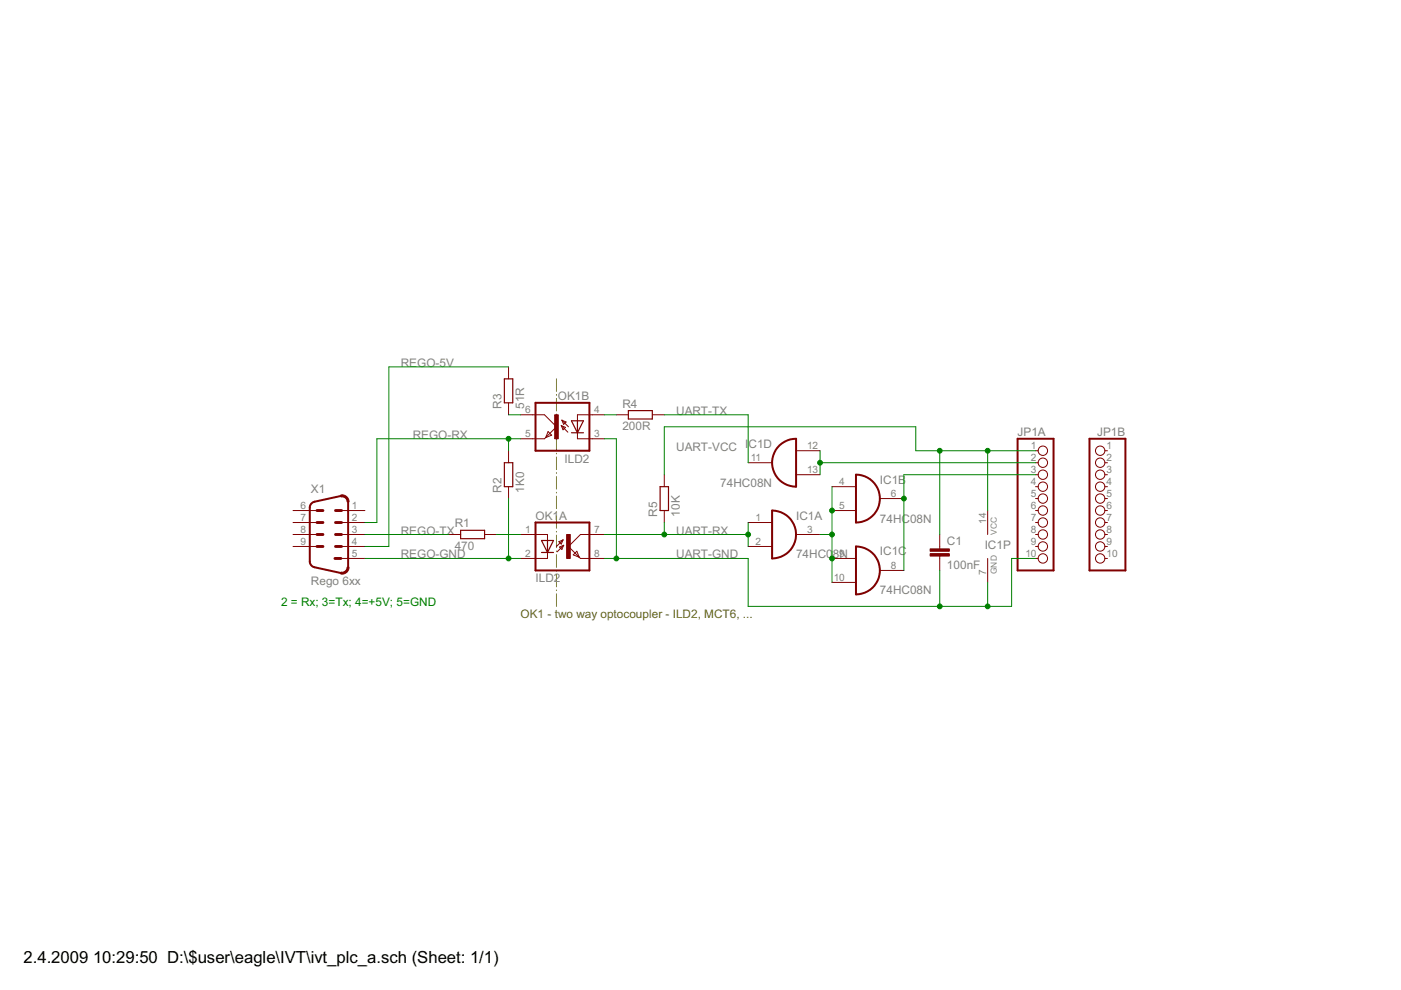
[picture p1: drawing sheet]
<svg xmlns="http://www.w3.org/2000/svg" width="297mm" height="210mm" viewBox="0 0 297 210" stroke-linecap="round" stroke-linejoin="round" font-family="sans-serif">
<g fill="#808000" stroke="#808000" stroke-width=".21">
<path d="M118 80.3v2.7z"/>
<path d="M118 83.7v.1z"/>
<path d="M118 84.5v2.6z"/>
<path d="M118 87.8v.1z"/>
<path d="M118 88.6v2.7z"/>
<path d="M118 91.9v.2z"/>
<path d="M118 92.8v2.6z"/>
<path d="M118 96.1v.1z"/>
<path d="M118 96.9v2.6z"/>
<path d="M118 100.2v.2z"/>
<path d="M118 101v2.7z"/>
<path d="M118 104.4v.1z"/>
<path d="M118 105.2v2.6z"/>
<path d="M118 108.5v.1z"/>
<path d="M118 109.3v2.7z"/>
<path d="M118 112.7v.1z"/>
<path d="M118 113.5v2.6z"/>
<path d="M118 116.8v.1z"/>
<path d="M118 117.6v2.7z"/>
<path d="M118 120.9v.2z"/>
<path d="M118 121.8v2.6z"/>
<path d="M118 125.1v.1z"/>
<path d="M118 125.9v2.7z"/>
</g>
<g fill="#800000" stroke="#800000" stroke-width=".21">
<path d="M72.3 108.2h5.1z"/>
<path d="M62.1 108.2h5.1z"/>
<path d="M72.3 110.8h5.1z"/>
<path d="M62.1 110.8h5.1z"/>
<path d="M72.3 113.3h5.1z"/>
<path d="M62.1 113.3h5.1z"/>
<path d="M72.3 115.9h5.1z"/>
<path d="M62.1 115.9h5.1z"/>
<path d="M72.3 118.4h5.1z"/>
<path d="M110.4 113.3h2.5z"/>
<path d="M110.4 118.4h2.5z"/>
<path d="M125.6 118.4h2.5z"/>
<path d="M125.6 113.3h2.5z"/>
<path d="M119.5 115.6l-1.4 1.4z"/>
<path d="M118.6 116l.9-.4z"/>
<path d="M118.6 116l.5 .5z"/>
<path d="M119.5 115.6l-.4 .9z"/>
<path d="M118.5 114.9l.9-.4z"/>
<path d="M118.5 114.9l.5 .5z"/>
<path d="M119.4 114.5l-.4 .9z"/>
<path d="M118 115.9l1.4-1.4z"/>
<path d="M116.1 113.3v1.3z"/>
<path d="M116.1 117.1v1.3z"/>
<path d="M112.9 113.3h3.2z"/>
<path d="M112.9 118.4h3.2z"/>
<path d="M123.1 113.3l-2.6 2.6z"/>
<path d="M120.5 115.9l2.3 2.3z"/>
<path d="M123.1 118.4h2.5z"/>
<path d="M123.1 113.3h2.5z"/>
<path d="M122.3 116.9l.5 1.3z"/>
<path d="M122.8 118.2l.3 .2z"/>
<path d="M121.5 117.6l1.3 .6z"/>
<path d="M121.5 117.6l.8-.7z"/>
<path d="M125.6 87.9h2.5z"/>
<path d="M125.6 93h2.5z"/>
<path d="M110.4 93h2.5z"/>
<path d="M110.4 87.9h2.5z"/>
<path d="M119 90.2l1.4 1.4z"/>
<path d="M119 90.2l.9 .4z"/>
<path d="M119.9 90.6l-.5 .5z"/>
<path d="M119 90.2l.4 .9z"/>
<path d="M119.1 89.1l.9 .4z"/>
<path d="M119.5 90l.5-.5z"/>
<path d="M119.1 89.1l.4 .9z"/>
<path d="M119.1 89.1l1.4 1.4z"/>
<path d="M122.4 87.9v1.3z"/>
<path d="M122.4 91.8v1.2z"/>
<path d="M122.4 87.9h3.2z"/>
<path d="M122.4 93h3.2z"/>
<path d="M115.4 87.9l2.6 2.6z"/>
<path d="M118 90.5l-2.3 2.3z"/>
<path d="M112.9 93h2.5z"/>
<path d="M112.9 87.9h2.5z"/>
<path d="M116.2 91.5l-.5 1.3z"/>
<path d="M115.7 92.8l-.3 .2z"/>
<path d="M115.7 92.8l1.3-.5z"/>
<path d="M116.2 91.5l.8 .8z"/>
<path d="M102.7 113.3h2.6z"/>
<path d="M95.1 113.3h2.6z"/>
<path d="M107.8 95.6v2.5z"/>
<path d="M107.8 103.2v2.5z"/>
<path d="M107.8 77.8v2.5z"/>
<path d="M107.8 85.4v2.5z"/>
<path d="M138.3 87.9h2.5z"/>
<path d="M130.7 87.9h2.5z"/>
<path d="M140.8 100.6v2.6z"/>
<path d="M140.8 108.2v2.6z"/>
<path d="M219.6 95.6h.5z"/>
<path d="M219.6 98.1h.5z"/>
<path d="M219.6 100.6h.5z"/>
<path d="M219.6 103.2h.5z"/>
<path d="M219.6 105.7h.5z"/>
<path d="M219.6 108.2h.5z"/>
<path d="M219.6 110.8h.5z"/>
<path d="M219.6 113.3h.5z"/>
<path d="M219.6 115.9h.5z"/>
<path d="M219.6 118.4h.5z"/>
<path d="M158.6 110.8h5.1z"/>
<path d="M158.6 115.9h5.1z"/>
<path d="M168.8 113.3h5.1z"/>
<path d="M176.4 103.2h5.1z"/>
<path d="M176.4 108.2h5.1z"/>
<path d="M186.6 105.7h5z"/>
<path d="M176.4 118.4h5.1z"/>
<path d="M176.4 123.5h5.1z"/>
<path d="M186.6 120.9h5z"/>
<path d="M168.8 95.6h5.1z"/>
<path d="M168.8 100.6h5.1z"/>
<path d="M158.6 98.1h5.1z"/>
<path d="M209.4 118.4v5.1z"/>
<path d="M209.4 108.2v5.1z"/>
<path d="M234.3 95.6h.5z"/>
<path d="M234.3 98.1h.5z"/>
<path d="M234.3 100.6h.5z"/>
<path d="M234.3 103.2h.5z"/>
<path d="M234.3 105.7h.5z"/>
<path d="M234.3 108.2h.5z"/>
<path d="M234.3 110.8h.5z"/>
<path d="M234.3 113.3h.5z"/>
<path d="M234.3 115.9h.5z"/>
<path d="M234.3 118.4h.5z"/>
<path d="M199.2 113.3v2.6z"/>
<path d="M199.2 118.4v2.5z"/>
<path d="M199.2 115.9v.5z"/>
<path d="M199.2 117.9v.5z"/>
<path d="M72.3 121.3l.8-.1 .4-.4 .1-.6h.4a1.44 1.44 0 0 1-1.8 1.5z" fill-rule="evenodd"/>
<path d="M72.2 105a1.46 1.46 0 0 1 1.8 1.4h-.4l-.1-.5-.4-.4-.8-.1z" fill-rule="evenodd"/>
</g>
<g fill="#800000" stroke="#800000" stroke-width=".61">
<path d="M67.2 108.2h1.3z"/>
<path d="M67.2 110.8h1.3z"/>
<path d="M71.1 108.2h1.3z"/>
<path d="M71.1 110.8h1.3z"/>
<path d="M67.2 113.3h1.3z"/>
<path d="M67.2 115.9h1.3z"/>
<path d="M71.1 113.3h1.3z"/>
<path d="M71.1 115.9h1.3z"/>
<path d="M71 118.4h1.3z"/>
</g>
<g fill="#800000" stroke="#800000" stroke-width=".42">
<path d="M66.7 120.3l5.6 1.2z"/>
<path d="M65.7 107.6v11.4z"/>
<path d="M73.8 106.4v13.8z"/>
<path d="M66.7 106.4l5.6-1.2z"/>
<path d="M113.5 110.8h11.5z"/>
<path d="M113.5 120.9h11.5z"/>
<path d="M113.5 110.8v10.1z"/>
<path d="M125 110.8v10.1z"/>
<path d="M113.5 85.4h11.5z"/>
<path d="M113.5 95.6h11.5z"/>
<path d="M125 85.4v10.2z"/>
<path d="M113.5 85.4v10.2z"/>
<path d="M215.8 120.9h7.6z"/>
<path d="M223.4 93v27.9z"/>
<path d="M215.8 93h7.6z"/>
<path d="M215.8 93v27.9z"/>
<path d="M163.7 108.2v10.2z"/>
<path d="M181.5 100.6v10.2z"/>
<path d="M181.5 115.9v10.1z"/>
<path d="M168.8 93v10.2z"/>
<path d="M231 120.9h7.6z"/>
<path d="M231 93v27.9z"/>
<path d="M231 93h7.6z"/>
<path d="M238.6 93v27.9z"/>
</g>
<path d="M168.8 93a5.1 5.1 0 0 0-5.1 5.1 5.1 5.1 0 0 0 5.1 5.1M65.7 119l.3 .8 .7 .5M66.7 106.4l-.7 .4-.3 .8M163.7 108.2a5.1 5.1 0 0 1 5.1 5.1 5.1 5.1 0 0 1-5.1 5.1M181.5 100.6a5.1 5.1 0 0 1 5.1 5.1 5.1 5.1 0 0 1-5.1 5.1M181.5 115.9a5.1 5.1 0 0 1 5.1 5 5.1 5.1 0 0 1-5.1 5.1" fill="none" stroke="#800000" stroke-width=".42"/>
<g fill="#800000" stroke="#800000" stroke-width=".25">
<path d="M117.3 114.6l-1.2 2.5z"/>
<path d="M114.8 114.6l1.3 2.5z"/>
<path d="M116.1 117.1h1.2z"/>
<path d="M114.8 117.1h1.3z"/>
<path d="M116.1 114.6h1.2z"/>
<path d="M116.1 114.6v2.5z"/>
<path d="M114.8 114.6h1.3z"/>
<path d="M121.2 89.2l1.2 2.6z"/>
<path d="M123.7 89.2l-1.3 2.6z"/>
<path d="M121.2 91.8h1.2z"/>
<path d="M122.4 91.8h1.3z"/>
<path d="M121.2 89.2h1.2z"/>
<path d="M122.4 89.2v2.6z"/>
<path d="M122.4 89.2h1.3z"/>
<path d="M97.7 114.2h5z"/>
<path d="M97.7 112.4h5z"/>
<path d="M102.7 112.4v1.8z"/>
<path d="M97.7 112.4v1.8z"/>
<path d="M108.7 98.1v5.1z"/>
<path d="M106.9 98.1v5.1z"/>
<path d="M106.9 98.1h1.8z"/>
<path d="M106.9 103.2h1.8z"/>
<path d="M108.7 80.3v5.1z"/>
<path d="M106.9 80.3v5.1z"/>
<path d="M106.9 80.3h1.8z"/>
<path d="M106.9 85.4h1.8z"/>
<path d="M133.2 88.8h5.1z"/>
<path d="M133.2 87.1h5.1z"/>
<path d="M138.3 87.1v1.7z"/>
<path d="M133.2 87.1v1.7z"/>
<path d="M141.7 103.2v5z"/>
<path d="M140 103.2v5z"/>
<path d="M140 103.2h1.7z"/>
<path d="M140 108.2h1.7z"/>
</g>
<g fill="#800000" stroke="#800000" stroke-width=".21">
<path d="M120.1 113.3h.8v5.1h-.8z"/>
<path d="M117.6 87.9h.8v5.1h-.8z"/>
<path d="M197.2 117.4h4.1v.5h-4.1z"/>
<path d="M197.2 116.4h4.1v.5h-4.1z"/>
</g>
<g fill="none" stroke="#800000" stroke-width=".21">
<circle cx="221.1" cy="98.1" r="1"/>
<circle cx="221.1" cy="95.6" r="1"/>
<circle cx="233.3" cy="98.1" r="1"/>
<circle cx="233.3" cy="95.6" r="1"/>
<circle cx="221.1" cy="108.2" r="1"/>
<circle cx="221.1" cy="113.3" r="1"/>
<circle cx="221.1" cy="105.7" r="1"/>
<circle cx="221.1" cy="118.4" r="1"/>
<circle cx="221.1" cy="100.6" r="1"/>
<circle cx="221.1" cy="103.2" r="1"/>
<circle cx="221.1" cy="115.9" r="1"/>
<circle cx="221.1" cy="110.8" r="1"/>
<circle cx="233.3" cy="105.7" r="1"/>
<circle cx="233.3" cy="108.2" r="1"/>
<circle cx="233.3" cy="113.3" r="1"/>
<circle cx="233.3" cy="118.4" r="1"/>
<circle cx="233.3" cy="110.8" r="1"/>
<circle cx="233.3" cy="100.6" r="1"/>
<circle cx="233.3" cy="103.2" r="1"/>
<circle cx="233.3" cy="115.9" r="1"/>
</g>
<g fill="#008000" stroke="#008000" stroke-width=".21">
<path d="M105.3 113.3h5.1z"/>
<path d="M107.8 87.9h2.6z"/>
<path d="M77.4 118.4h30.4z"/>
<path d="M107.8 118.4h2.6z"/>
<path d="M107.8 105.7v12.7z"/>
<path d="M77.4 115.9h5z"/>
<path d="M82.4 77.8v38.1z"/>
<path d="M82.4 77.8h25.4z"/>
<path d="M107.8 93h2.6z"/>
<path d="M107.8 93v2.6z"/>
<path d="M79.9 93h27.9z"/>
<path d="M79.9 93v17.8z"/>
<path d="M77.4 110.8h2.5z"/>
<path d="M77.4 113.3h17.7z"/>
<path d="M128.1 87.9h2.6z"/>
<path d="M158.6 87.9v10.2z"/>
<path d="M140.8 87.9h17.8z"/>
<path d="M140.8 90.5v10.1z"/>
<path d="M140.8 90.5h53.4z"/>
<path d="M194.2 90.5v5.1z"/>
<path d="M194.2 95.6h5z"/>
<path d="M199.2 95.6h10.2z"/>
<path d="M209.4 95.6h10.2z"/>
<path d="M209.4 95.6v12.6z"/>
<path d="M199.2 95.6v17.7z"/>
<path d="M128.1 113.3h12.7z"/>
<path d="M140.8 110.8v2.5z"/>
<path d="M140.8 113.3h17.8z"/>
<path d="M158.6 110.8v2.5z"/>
<path d="M158.6 113.3v2.6z"/>
<path d="M128.1 118.4h2.6z"/>
<path d="M130.7 93v25.4z"/>
<path d="M128.1 93h2.6z"/>
<path d="M130.7 118.4h27.9z"/>
<path d="M158.6 118.4v10.2z"/>
<path d="M158.6 128.6h40.6z"/>
<path d="M199.2 128.6h10.2z"/>
<path d="M209.4 128.6h5.1z"/>
<path d="M214.5 118.4v10.2z"/>
<path d="M214.5 118.4h5.1z"/>
<path d="M209.4 123.5v5.1z"/>
<path d="M199.2 120.9v7.7z"/>
<path d="M176.4 103.2v5z"/>
<path d="M176.4 108.2v5.1z"/>
<path d="M176.4 113.3v5.1z"/>
<path d="M176.4 118.4v5.1z"/>
<path d="M173.9 113.3h2.5z"/>
<path d="M173.9 95.6v2.5z"/>
<path d="M173.9 98.1v2.5z"/>
<path d="M173.9 98.1h45.7z"/>
<path d="M191.6 105.7v15.2z"/>
<path d="M191.6 100.6v5.1z"/>
<path d="M191.6 100.6h28z"/>
<circle cx="107.8" cy="118.4" r=".51"/>
<circle cx="107.8" cy="93" r=".51"/>
<circle cx="209.4" cy="95.6" r=".51"/>
<circle cx="199.2" cy="95.6" r=".51"/>
<circle cx="140.8" cy="113.3" r=".51"/>
<circle cx="158.6" cy="113.3" r=".51"/>
<circle cx="130.7" cy="118.4" r=".51"/>
<circle cx="209.4" cy="128.6" r=".51"/>
<circle cx="199.2" cy="128.6" r=".51"/>
<circle cx="176.4" cy="108.2" r=".51"/>
<circle cx="176.4" cy="118.4" r=".51"/>
<circle cx="176.4" cy="113.3" r=".51"/>
<circle cx="173.9" cy="98.1" r=".51"/>
<circle cx="191.6" cy="105.7" r=".51"/>
</g>
<g font-size="4">
<text x="5" y="204.2">2.4.2009</text>
<text x="19.7" y="204.2">10:29:50 D:\$user\eagle\IVT\ivt_plc_a.sch (Sheet: 1/1)</text>
</g>
<g font-size="2.8" fill="#808080">
<text x="85" y="77.8">REGO-5V</text>
<text x="106.3" y="86.7" transform="rotate(-90 106.3 86.7)">R3</text>
<text x="111.1" y="86.7" transform="rotate(-90 111.1 86.7)">51R</text>
<text x="118.3" y="84.8">OK1B</text>
<text x="132" y="86.5">R4</text>
<text x="143.4" y="87.9">UART-TX</text>
<text x="87.5" y="93">REGO-RX</text>
<text x="132" y="91.2">200R</text>
<text x="143.4" y="95.6">UART-VCC I</text>
<text x="158.7" y="94.9">C1D</text>
<text x="215.8" y="92.4">JP1A</text>
<text x="232.6" y="92.4">JP1B</text>
<text x="119.7" y="98.1">ILD2</text>
<text x="65.9" y="104.4">X1</text>
<text x="106.3" y="104.4" transform="rotate(-90 106.3 104.4)">R2</text>
<text x="111.1" y="104.4" transform="rotate(-90 111.1 104.4)">1K0</text>
<text x="152.7" y="103.2">74HC08N</text>
<text x="186.6" y="102.5">IC1B</text>
<text x="85" y="113.3">REGO-TX</text>
<text x="96.4" y="111.8">R1</text>
<text x="113.5" y="110.2">OK1</text>
<text x="118.6" y="110.2">A</text>
<text x="139.3" y="109.5" transform="rotate(-90 139.3 109.5)">R5</text>
<text x="143.4" y="113.3">UART-RX</text>
<text x="144.1" y="109.5" transform="rotate(-90 144.1 109.5)">10K</text>
<text x="168.8" y="110.2">IC1A</text>
<text x="186.6" y="110.8">74HC08N</text>
<text x="85" y="118.4">REGO-GND</text>
<text x="96.4" y="116.6">470</text>
<text x="143.4" y="118.4">UART-GND</text>
<text x="168.8" y="118.4">74HC0</text>
<text x="176.6" y="118.4">8N</text>
<text x="186.6" y="117.8">IC1C</text>
<text x="200.8" y="115.5">C1</text>
<text x="208.8" y="116.5">IC1P</text>
<text x="65.9" y="124.1">Rego 6xx</text>
<text x="113.5" y="123.5">ILD2</text>
<text x="200.8" y="120.6">100nF</text>
<text x="186.6" y="126">74HC08N</text>
</g>
<text font-size="2.8" fill="#008000" x="59.6" y="128.6">2 = Rx; 3=Tx; 4=+5V; 5=GND</text>
<text font-size="2.8" fill="#808000" x="110.4" y="131.1">OK1 - two way optocoupler - ILD2, MCT6, ...</text>
<g font-size="2.4" fill="#808080">
<text x="111.4" y="87.6">6</text>
<text x="126" y="87.6">4</text>
<text x="111.4" y="92.7">5</text>
<text x="126" y="92.7">3</text>
<text x="171.1" y="95.2">12</text>
<text x="218.6" y="95.2">1</text>
<text x="234.6" y="95.2">1</text>
<text x="159.2" y="97.7">11</text>
<text x="171.1" y="100.3">13</text>
<text x="218.6" y="97.7">2</text>
<text x="218.6" y="100.3">3</text>
<text x="234.6" y="97.7">2</text>
<text x="234.6" y="100.3">3</text>
<text x="63.7" y="107.9">6</text>
<text x="74.6" y="107.9">1</text>
<text x="178" y="102.8">4</text>
<text x="178" y="107.9">5</text>
<text x="188.9" y="105.4">6</text>
<text x="218.6" y="102.8">4</text>
<text x="218.6" y="105.4">5</text>
<text x="218.6" y="107.9">6</text>
<text x="234.6" y="102.8">4</text>
<text x="234.6" y="105.4">5</text>
<text x="234.6" y="107.9">6</text>
<text x="63.7" y="110.4">7</text>
<text x="63.7" y="113">8</text>
<text x="74.6" y="110.4">2</text>
<text x="74.6" y="113">3</text>
<text x="111.4" y="113">1</text>
<text x="126" y="113">7</text>
<text x="160.2" y="110.4">1</text>
<text x="171.1" y="113">3</text>
<text x="209.1" y="111" transform="rotate(-90 209.1 111)">14</text>
<text x="218.6" y="110.4">7</text>
<text x="218.6" y="113">8</text>
<text x="234.6" y="110.4">7</text>
<text x="234.6" y="113">8</text>
<text x="63.7" y="115.5">9</text>
<text x="74.6" y="115.5">4</text>
<text x="74.6" y="118.1">5</text>
<text x="111.4" y="118.1">2</text>
<text x="126" y="118.1">8</text>
<text x="160.2" y="115.5">2</text>
<text x="178" y="118.1">9</text>
<text x="217.4" y="118.1">10</text>
<text x="218.6" y="115.5">9</text>
<text x="234.6" y="115.5">9</text>
<text x="234.6" y="118.1">10</text>
<text x="176.8" y="123.1">10</text>
<text x="188.9" y="120.6">8</text>
<text x="209.1" y="121.9" transform="rotate(-90 209.1 121.9)">7</text>
</g>
<g font-size="2" fill="#808080">
<text x="211.3" y="113.3" transform="rotate(-90 211.3 113.3)">VCC</text>
<text x="211.3" y="121.7" transform="rotate(-90 211.3 121.7)">GND</text>
</g>
</svg>
